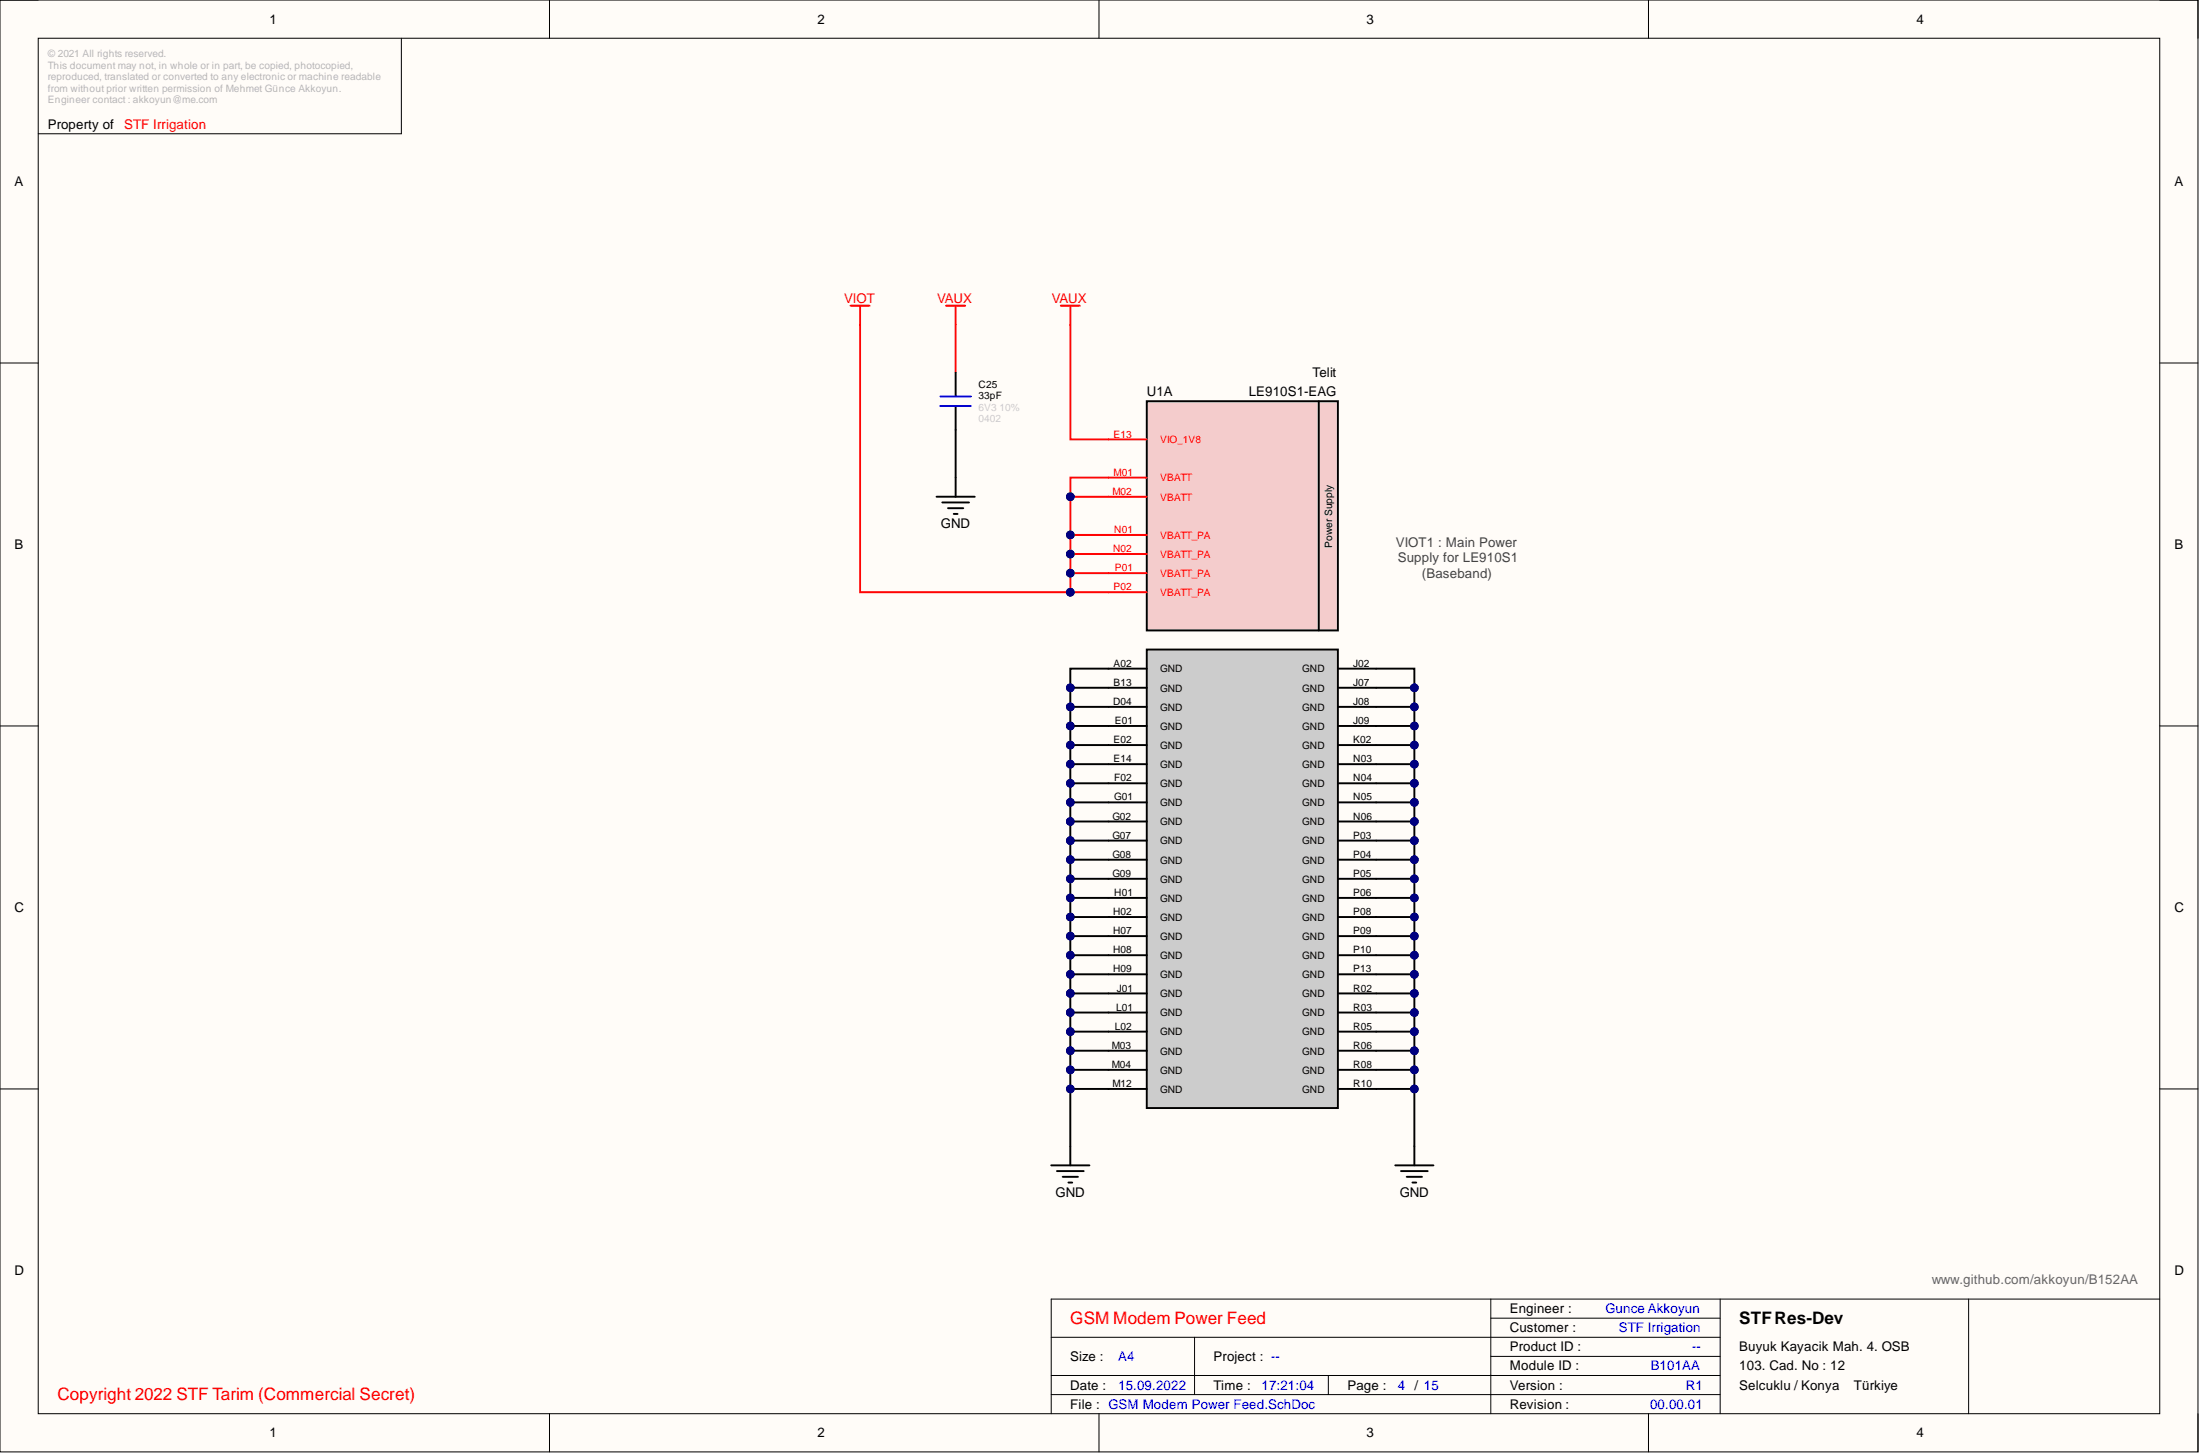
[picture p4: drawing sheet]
<svg xmlns="http://www.w3.org/2000/svg" width="292mm" height="193mm" viewBox="0 0 292 193" stroke-linecap="round" stroke-linejoin="round" font-family="sans-serif">
<path d="M0 0h291.8v192.7h-291.8z" fill-rule="evenodd" fill="#fffcf8"/>
<path d="M0 0h291.8v192.7h-291.8z" fill="none" stroke="#000" stroke-width=".13"/>
<path d="M5.1 5.1h281.7v182.5h-281.7z" fill-rule="evenodd" fill="#fffcf8"/>
<g fill="none" stroke="#000" stroke-width=".13">
<path d="M0 0h5.1M5.1 5.1h281.7v182.5h-281.7zM53.3 5.1v12.7h-48.2M73 0v5.1M145.9 0v5.1M218.9 0v5.1M286.8 0h5v5.1M0 48.2h5.1M286.8 48.2h5M0 96.3h5.1M286.8 96.3h5M0 144.5h5.1"/>
<path d="M286.8 144.5h5M139.6 177.5h88.8M158.6 177.5v7.6M197.9 174.9h30.5M197.9 172.4v15.2M228.4 172.4v15.2M261.4 172.4v15.2M286.8 172.4h-147.2v15.2M73 187.6v5.1M139.6 182.6h88.8M139.6 185.1h88.8M145.9 187.6v5.1"/>
<path d="M176.4 182.6v2.5M197.9 180h30.5M218.9 187.6v5.1M291.8 187.6v5.1"/>
</g>
<g fill="none" stroke="#000" stroke-width=".25">
<path d="M124.3 65.9h5.1M125.1 66.7h3.6M125.9 67.4h2M126.6 68.2h.5M126.9 63.4v2.5M139.6 154.7h5M140.3 155.4h3.6M141.1 156.2h2M141.9 156.9h.5M142.1 152.1v2.6M185.2 154.7h5.1M186 155.4h3.6"/>
<path d="M186.8 156.2h2M187.5 156.9h.5M187.8 152.1v2.6"/>
</g>
<path d="M112.9 40.6h2.6M114.2 40.6v2.5M125.6 40.6h2.6M126.9 40.6v2.5M140.8 40.6h2.6M142.1 40.6v2.5" fill="none" stroke="#f00" stroke-width=".25"/>
<path d="M152.3 53.2h25.3v30.5h-25.3z" fill-rule="evenodd" fill="#f4cccc"/>
<path d="M152.3 53.2h25.3v30.5h-25.3zM175.1 53.2v30.5" fill="none" stroke="#000" stroke-width=".25"/>
<path d="M147.2 63.4h5.1M147.2 65.9h5.1M147.2 71h5.1M147.2 73.5h5.1M147.2 76.1h5.1M147.2 78.6h5.1" fill="none" stroke="#f00" stroke-width=".25"/>
<path d="M152.3 86.2h25.3v60.9h-25.3z" fill-rule="evenodd" fill="#ccc"/>
<g fill="none" stroke="#000" stroke-width=".25">
<path d="M147.2 91.3h5.1M147.2 96.3h5.1M147.2 98.9h5.1M147.2 88.7h5.1M147.2 93.8h5.1M152.3 86.2h25.3v60.9h-25.3zM177.6 91.3h5.1M177.6 96.3h5.1M177.6 98.9h5.1M177.6 88.7h5.1M177.6 93.8h5.1M147.2 101.4h5.1"/>
<path d="M147.2 104h5.1M147.2 106.5h5.1M147.2 109h5.1M147.2 119.2h5.1M147.2 111.6h5.1M147.2 114.1h5.1M147.2 116.6h5.1M177.6 101.4h5.1M177.6 104h5.1M177.6 106.5h5.1M177.6 109h5.1M177.6 119.2h5.1"/>
<path d="M177.6 111.6h5.1M177.6 114.1h5.1M177.6 116.6h5.1M147.2 121.7h5.1M147.2 131.8h5.1M147.2 134.4h5.1M147.2 136.9h5.1M147.2 139.4h5.1M147.2 124.2h5.1M147.2 126.8h5.1M147.2 129.3h5.1M177.6 121.7h5.1"/>
<path d="M177.6 131.8h5.1M177.6 134.4h5.1M177.6 136.9h5.1M177.6 139.4h5.1M177.6 124.2h5.1M177.6 126.8h5.1M177.6 129.3h5.1M147.2 142h5.1M147.2 144.5h5.1M177.6 142h5.1M177.6 144.5h5.1"/>
</g>
<path d="M147.2 58.3h5.1M147.2 65.9h-5.1v5.1" fill="none" stroke="#f00" stroke-width=".25"/>
<circle cx="142.1" cy="65.9" r=".51" fill="#000080"/>
<circle cx="142.1" cy="65.9" r=".51" fill="none" stroke="#000080" stroke-width=".13"/>
<circle cx="142.1" cy="71" r=".51" fill="#000080"/>
<circle cx="142.1" cy="71" r=".51" fill="none" stroke="#000080" stroke-width=".13"/>
<path d="M147.2 63.4h-5.1v2.5" fill="none" stroke="#f00" stroke-width=".25"/>
<circle cx="142.1" cy="65.9" r=".51" fill="#000080"/>
<circle cx="142.1" cy="65.9" r=".51" fill="none" stroke="#000080" stroke-width=".13"/>
<path d="M142.1 76.1v2.5h5.1" fill="none" stroke="#f00" stroke-width=".25"/>
<circle cx="142.1" cy="78.6" r=".51" fill="#000080"/>
<circle cx="142.1" cy="78.6" r=".51" fill="none" stroke="#000080" stroke-width=".13"/>
<circle cx="142.1" cy="76.1" r=".51" fill="#000080"/>
<circle cx="142.1" cy="76.1" r=".51" fill="none" stroke="#000080" stroke-width=".13"/>
<path d="M147.2 88.7h-5.1v63.4" fill="none" stroke="#000" stroke-width=".25"/>
<circle cx="142.1" cy="91.3" r=".51" fill="#000080"/>
<circle cx="142.1" cy="91.3" r=".51" fill="none" stroke="#000080" stroke-width=".13"/>
<circle cx="142.1" cy="93.8" r=".51" fill="#000080"/>
<circle cx="142.1" cy="93.8" r=".51" fill="none" stroke="#000080" stroke-width=".13"/>
<circle cx="142.1" cy="96.3" r=".51" fill="#000080"/>
<circle cx="142.1" cy="96.3" r=".51" fill="none" stroke="#000080" stroke-width=".13"/>
<circle cx="142.1" cy="98.9" r=".51" fill="#000080"/>
<circle cx="142.1" cy="98.9" r=".51" fill="none" stroke="#000080" stroke-width=".13"/>
<circle cx="142.1" cy="101.4" r=".51" fill="#000080"/>
<circle cx="142.1" cy="101.4" r=".51" fill="none" stroke="#000080" stroke-width=".13"/>
<circle cx="142.1" cy="104" r=".51" fill="#000080"/>
<circle cx="142.1" cy="104" r=".51" fill="none" stroke="#000080" stroke-width=".13"/>
<circle cx="142.1" cy="106.5" r=".51" fill="#000080"/>
<circle cx="142.1" cy="106.5" r=".51" fill="none" stroke="#000080" stroke-width=".13"/>
<circle cx="142.1" cy="109" r=".51" fill="#000080"/>
<circle cx="142.1" cy="109" r=".51" fill="none" stroke="#000080" stroke-width=".13"/>
<circle cx="142.1" cy="111.6" r=".51" fill="#000080"/>
<circle cx="142.1" cy="111.6" r=".51" fill="none" stroke="#000080" stroke-width=".13"/>
<circle cx="142.1" cy="114.1" r=".51" fill="#000080"/>
<circle cx="142.1" cy="114.1" r=".51" fill="none" stroke="#000080" stroke-width=".13"/>
<circle cx="142.1" cy="116.6" r=".51" fill="#000080"/>
<circle cx="142.1" cy="116.6" r=".51" fill="none" stroke="#000080" stroke-width=".13"/>
<circle cx="142.1" cy="119.2" r=".51" fill="#000080"/>
<circle cx="142.1" cy="119.2" r=".51" fill="none" stroke="#000080" stroke-width=".13"/>
<circle cx="142.1" cy="121.7" r=".51" fill="#000080"/>
<circle cx="142.1" cy="121.7" r=".51" fill="none" stroke="#000080" stroke-width=".13"/>
<circle cx="142.1" cy="124.2" r=".51" fill="#000080"/>
<circle cx="142.1" cy="124.2" r=".51" fill="none" stroke="#000080" stroke-width=".13"/>
<circle cx="142.1" cy="126.8" r=".51" fill="#000080"/>
<circle cx="142.1" cy="126.8" r=".51" fill="none" stroke="#000080" stroke-width=".13"/>
<circle cx="142.1" cy="129.3" r=".51" fill="#000080"/>
<circle cx="142.1" cy="129.3" r=".51" fill="none" stroke="#000080" stroke-width=".13"/>
<circle cx="142.1" cy="131.8" r=".51" fill="#000080"/>
<circle cx="142.1" cy="131.8" r=".51" fill="none" stroke="#000080" stroke-width=".13"/>
<circle cx="142.1" cy="134.4" r=".51" fill="#000080"/>
<circle cx="142.1" cy="134.4" r=".51" fill="none" stroke="#000080" stroke-width=".13"/>
<circle cx="142.1" cy="136.9" r=".51" fill="#000080"/>
<circle cx="142.1" cy="136.9" r=".51" fill="none" stroke="#000080" stroke-width=".13"/>
<circle cx="142.1" cy="139.4" r=".51" fill="#000080"/>
<circle cx="142.1" cy="139.4" r=".51" fill="none" stroke="#000080" stroke-width=".13"/>
<circle cx="142.1" cy="142" r=".51" fill="#000080"/>
<circle cx="142.1" cy="142" r=".51" fill="none" stroke="#000080" stroke-width=".13"/>
<circle cx="142.1" cy="144.5" r=".51" fill="#000080"/>
<circle cx="142.1" cy="144.5" r=".51" fill="none" stroke="#000080" stroke-width=".13"/>
<path d="M142.1 91.3h5.1" fill="none" stroke="#000" stroke-width=".25"/>
<circle cx="142.1" cy="91.3" r=".51" fill="#000080"/>
<circle cx="142.1" cy="91.3" r=".51" fill="none" stroke="#000080" stroke-width=".13"/>
<path d="M142.1 93.8h5.1" fill="none" stroke="#000" stroke-width=".25"/>
<circle cx="142.1" cy="93.8" r=".51" fill="#000080"/>
<circle cx="142.1" cy="93.8" r=".51" fill="none" stroke="#000080" stroke-width=".13"/>
<path d="M142.1 96.3h5.1" fill="none" stroke="#000" stroke-width=".25"/>
<circle cx="142.1" cy="96.3" r=".51" fill="#000080"/>
<circle cx="142.1" cy="96.3" r=".51" fill="none" stroke="#000080" stroke-width=".13"/>
<path d="M142.1 98.9h5.1" fill="none" stroke="#000" stroke-width=".25"/>
<circle cx="142.1" cy="98.9" r=".51" fill="#000080"/>
<circle cx="142.1" cy="98.9" r=".51" fill="none" stroke="#000080" stroke-width=".13"/>
<path d="M142.1 101.4h5.1" fill="none" stroke="#000" stroke-width=".25"/>
<circle cx="142.1" cy="101.4" r=".51" fill="#000080"/>
<circle cx="142.1" cy="101.4" r=".51" fill="none" stroke="#000080" stroke-width=".13"/>
<path d="M142.1 104h5.1" fill="none" stroke="#000" stroke-width=".25"/>
<circle cx="142.1" cy="104" r=".51" fill="#000080"/>
<circle cx="142.1" cy="104" r=".51" fill="none" stroke="#000080" stroke-width=".13"/>
<path d="M142.1 106.5h5.1" fill="none" stroke="#000" stroke-width=".25"/>
<circle cx="142.1" cy="106.5" r=".51" fill="#000080"/>
<circle cx="142.1" cy="106.5" r=".51" fill="none" stroke="#000080" stroke-width=".13"/>
<path d="M142.1 109h5.1" fill="none" stroke="#000" stroke-width=".25"/>
<circle cx="142.1" cy="109" r=".51" fill="#000080"/>
<circle cx="142.1" cy="109" r=".51" fill="none" stroke="#000080" stroke-width=".13"/>
<path d="M142.1 111.6h5.1" fill="none" stroke="#000" stroke-width=".25"/>
<circle cx="142.1" cy="111.6" r=".51" fill="#000080"/>
<circle cx="142.1" cy="111.6" r=".51" fill="none" stroke="#000080" stroke-width=".13"/>
<path d="M142.1 114.1h5.1" fill="none" stroke="#000" stroke-width=".25"/>
<circle cx="142.1" cy="114.1" r=".51" fill="#000080"/>
<circle cx="142.1" cy="114.1" r=".51" fill="none" stroke="#000080" stroke-width=".13"/>
<path d="M142.1 116.6h5.1" fill="none" stroke="#000" stroke-width=".25"/>
<circle cx="142.1" cy="116.6" r=".51" fill="#000080"/>
<circle cx="142.1" cy="116.6" r=".51" fill="none" stroke="#000080" stroke-width=".13"/>
<path d="M142.1 119.2h5.1" fill="none" stroke="#000" stroke-width=".25"/>
<circle cx="142.1" cy="119.2" r=".51" fill="#000080"/>
<circle cx="142.1" cy="119.2" r=".51" fill="none" stroke="#000080" stroke-width=".13"/>
<path d="M142.1 121.7h5.1" fill="none" stroke="#000" stroke-width=".25"/>
<circle cx="142.1" cy="121.7" r=".51" fill="#000080"/>
<circle cx="142.1" cy="121.7" r=".51" fill="none" stroke="#000080" stroke-width=".13"/>
<path d="M142.1 124.2h5.1" fill="none" stroke="#000" stroke-width=".25"/>
<circle cx="142.1" cy="124.2" r=".51" fill="#000080"/>
<circle cx="142.1" cy="124.2" r=".51" fill="none" stroke="#000080" stroke-width=".13"/>
<path d="M142.1 126.8h5.1" fill="none" stroke="#000" stroke-width=".25"/>
<circle cx="142.1" cy="126.8" r=".51" fill="#000080"/>
<circle cx="142.1" cy="126.8" r=".51" fill="none" stroke="#000080" stroke-width=".13"/>
<path d="M142.1 129.3h5.1" fill="none" stroke="#000" stroke-width=".25"/>
<circle cx="142.1" cy="129.3" r=".51" fill="#000080"/>
<circle cx="142.1" cy="129.3" r=".51" fill="none" stroke="#000080" stroke-width=".13"/>
<path d="M142.1 131.8h5.1" fill="none" stroke="#000" stroke-width=".25"/>
<circle cx="142.1" cy="131.8" r=".51" fill="#000080"/>
<circle cx="142.1" cy="131.8" r=".51" fill="none" stroke="#000080" stroke-width=".13"/>
<path d="M142.1 134.4h5.1" fill="none" stroke="#000" stroke-width=".25"/>
<circle cx="142.1" cy="134.4" r=".51" fill="#000080"/>
<circle cx="142.1" cy="134.4" r=".51" fill="none" stroke="#000080" stroke-width=".13"/>
<path d="M142.1 136.9h5.1" fill="none" stroke="#000" stroke-width=".25"/>
<circle cx="142.1" cy="136.9" r=".51" fill="#000080"/>
<circle cx="142.1" cy="136.9" r=".51" fill="none" stroke="#000080" stroke-width=".13"/>
<path d="M142.1 139.4h5.1" fill="none" stroke="#000" stroke-width=".25"/>
<circle cx="142.1" cy="139.4" r=".51" fill="#000080"/>
<circle cx="142.1" cy="139.4" r=".51" fill="none" stroke="#000080" stroke-width=".13"/>
<path d="M142.1 142h5.1" fill="none" stroke="#000" stroke-width=".25"/>
<circle cx="142.1" cy="142" r=".51" fill="#000080"/>
<circle cx="142.1" cy="142" r=".51" fill="none" stroke="#000080" stroke-width=".13"/>
<path d="M142.1 144.5h5.1" fill="none" stroke="#000" stroke-width=".25"/>
<circle cx="142.1" cy="144.5" r=".51" fill="#000080"/>
<circle cx="142.1" cy="144.5" r=".51" fill="none" stroke="#000080" stroke-width=".13"/>
<path d="M182.7 88.7h5.1v63.4" fill="none" stroke="#000" stroke-width=".25"/>
<circle cx="187.8" cy="91.3" r=".51" fill="#000080"/>
<circle cx="187.8" cy="91.3" r=".51" fill="none" stroke="#000080" stroke-width=".13"/>
<circle cx="187.8" cy="93.8" r=".51" fill="#000080"/>
<circle cx="187.8" cy="93.8" r=".51" fill="none" stroke="#000080" stroke-width=".13"/>
<circle cx="187.8" cy="96.4" r=".51" fill="#000080"/>
<circle cx="187.8" cy="96.4" r=".51" fill="none" stroke="#000080" stroke-width=".13"/>
<circle cx="187.8" cy="98.9" r=".51" fill="#000080"/>
<circle cx="187.8" cy="98.9" r=".51" fill="none" stroke="#000080" stroke-width=".13"/>
<circle cx="187.8" cy="101.4" r=".51" fill="#000080"/>
<circle cx="187.8" cy="101.4" r=".51" fill="none" stroke="#000080" stroke-width=".13"/>
<circle cx="187.8" cy="104" r=".51" fill="#000080"/>
<circle cx="187.8" cy="104" r=".51" fill="none" stroke="#000080" stroke-width=".13"/>
<circle cx="187.8" cy="106.5" r=".51" fill="#000080"/>
<circle cx="187.8" cy="106.5" r=".51" fill="none" stroke="#000080" stroke-width=".13"/>
<circle cx="187.8" cy="109" r=".51" fill="#000080"/>
<circle cx="187.8" cy="109" r=".51" fill="none" stroke="#000080" stroke-width=".13"/>
<circle cx="187.8" cy="111.6" r=".51" fill="#000080"/>
<circle cx="187.8" cy="111.6" r=".51" fill="none" stroke="#000080" stroke-width=".13"/>
<circle cx="187.8" cy="114.1" r=".51" fill="#000080"/>
<circle cx="187.8" cy="114.1" r=".51" fill="none" stroke="#000080" stroke-width=".13"/>
<circle cx="187.8" cy="116.6" r=".51" fill="#000080"/>
<circle cx="187.8" cy="116.6" r=".51" fill="none" stroke="#000080" stroke-width=".13"/>
<circle cx="187.8" cy="119.2" r=".51" fill="#000080"/>
<circle cx="187.8" cy="119.2" r=".51" fill="none" stroke="#000080" stroke-width=".13"/>
<circle cx="187.8" cy="121.7" r=".51" fill="#000080"/>
<circle cx="187.8" cy="121.7" r=".51" fill="none" stroke="#000080" stroke-width=".13"/>
<circle cx="187.8" cy="124.2" r=".51" fill="#000080"/>
<circle cx="187.8" cy="124.2" r=".51" fill="none" stroke="#000080" stroke-width=".13"/>
<circle cx="187.8" cy="126.8" r=".51" fill="#000080"/>
<circle cx="187.8" cy="126.8" r=".51" fill="none" stroke="#000080" stroke-width=".13"/>
<circle cx="187.8" cy="129.3" r=".51" fill="#000080"/>
<circle cx="187.8" cy="129.3" r=".51" fill="none" stroke="#000080" stroke-width=".13"/>
<circle cx="187.8" cy="131.8" r=".51" fill="#000080"/>
<circle cx="187.8" cy="131.8" r=".51" fill="none" stroke="#000080" stroke-width=".13"/>
<circle cx="187.8" cy="134.4" r=".51" fill="#000080"/>
<circle cx="187.8" cy="134.4" r=".51" fill="none" stroke="#000080" stroke-width=".13"/>
<circle cx="187.8" cy="136.9" r=".51" fill="#000080"/>
<circle cx="187.8" cy="136.9" r=".51" fill="none" stroke="#000080" stroke-width=".13"/>
<circle cx="187.8" cy="139.5" r=".51" fill="#000080"/>
<circle cx="187.8" cy="139.5" r=".51" fill="none" stroke="#000080" stroke-width=".13"/>
<circle cx="187.8" cy="142" r=".51" fill="#000080"/>
<circle cx="187.8" cy="142" r=".51" fill="none" stroke="#000080" stroke-width=".13"/>
<circle cx="187.8" cy="144.5" r=".51" fill="#000080"/>
<circle cx="187.8" cy="144.5" r=".51" fill="none" stroke="#000080" stroke-width=".13"/>
<path d="M182.7 91.3h5.1" fill="none" stroke="#000" stroke-width=".25"/>
<circle cx="187.8" cy="91.3" r=".51" fill="#000080"/>
<circle cx="187.8" cy="91.3" r=".51" fill="none" stroke="#000080" stroke-width=".13"/>
<path d="M182.7 93.8h5.1" fill="none" stroke="#000" stroke-width=".25"/>
<circle cx="187.8" cy="93.8" r=".51" fill="#000080"/>
<circle cx="187.8" cy="93.8" r=".51" fill="none" stroke="#000080" stroke-width=".13"/>
<path d="M182.7 96.3h5.1" fill="none" stroke="#000" stroke-width=".25"/>
<circle cx="187.8" cy="96.4" r=".51" fill="#000080"/>
<circle cx="187.8" cy="96.4" r=".51" fill="none" stroke="#000080" stroke-width=".13"/>
<path d="M182.7 98.9h5.1" fill="none" stroke="#000" stroke-width=".25"/>
<circle cx="187.8" cy="98.9" r=".51" fill="#000080"/>
<circle cx="187.8" cy="98.9" r=".51" fill="none" stroke="#000080" stroke-width=".13"/>
<path d="M182.7 101.4h5.1" fill="none" stroke="#000" stroke-width=".25"/>
<circle cx="187.8" cy="101.4" r=".51" fill="#000080"/>
<circle cx="187.8" cy="101.4" r=".51" fill="none" stroke="#000080" stroke-width=".13"/>
<path d="M182.7 104h5.1" fill="none" stroke="#000" stroke-width=".25"/>
<circle cx="187.8" cy="104" r=".51" fill="#000080"/>
<circle cx="187.8" cy="104" r=".51" fill="none" stroke="#000080" stroke-width=".13"/>
<path d="M182.7 106.5h5.1" fill="none" stroke="#000" stroke-width=".25"/>
<circle cx="187.8" cy="106.5" r=".51" fill="#000080"/>
<circle cx="187.8" cy="106.5" r=".51" fill="none" stroke="#000080" stroke-width=".13"/>
<path d="M182.7 109h5.1" fill="none" stroke="#000" stroke-width=".25"/>
<circle cx="187.8" cy="109" r=".51" fill="#000080"/>
<circle cx="187.8" cy="109" r=".51" fill="none" stroke="#000080" stroke-width=".13"/>
<path d="M182.7 111.6h5.1" fill="none" stroke="#000" stroke-width=".25"/>
<circle cx="187.8" cy="111.6" r=".51" fill="#000080"/>
<circle cx="187.8" cy="111.6" r=".51" fill="none" stroke="#000080" stroke-width=".13"/>
<path d="M182.7 114.1h5.1" fill="none" stroke="#000" stroke-width=".25"/>
<circle cx="187.8" cy="114.1" r=".51" fill="#000080"/>
<circle cx="187.8" cy="114.1" r=".51" fill="none" stroke="#000080" stroke-width=".13"/>
<path d="M182.7 116.6h5.1" fill="none" stroke="#000" stroke-width=".25"/>
<circle cx="187.8" cy="116.6" r=".51" fill="#000080"/>
<circle cx="187.8" cy="116.6" r=".51" fill="none" stroke="#000080" stroke-width=".13"/>
<path d="M182.7 119.2h5.1" fill="none" stroke="#000" stroke-width=".25"/>
<circle cx="187.8" cy="119.2" r=".51" fill="#000080"/>
<circle cx="187.8" cy="119.2" r=".51" fill="none" stroke="#000080" stroke-width=".13"/>
<path d="M182.7 121.7h5.1" fill="none" stroke="#000" stroke-width=".25"/>
<circle cx="187.8" cy="121.7" r=".51" fill="#000080"/>
<circle cx="187.8" cy="121.7" r=".51" fill="none" stroke="#000080" stroke-width=".13"/>
<path d="M182.7 124.2h5.1" fill="none" stroke="#000" stroke-width=".25"/>
<circle cx="187.8" cy="124.2" r=".51" fill="#000080"/>
<circle cx="187.8" cy="124.2" r=".51" fill="none" stroke="#000080" stroke-width=".13"/>
<path d="M182.7 126.8h5.1" fill="none" stroke="#000" stroke-width=".25"/>
<circle cx="187.8" cy="126.8" r=".51" fill="#000080"/>
<circle cx="187.8" cy="126.8" r=".51" fill="none" stroke="#000080" stroke-width=".13"/>
<path d="M182.7 129.3h5.1" fill="none" stroke="#000" stroke-width=".25"/>
<circle cx="187.8" cy="129.3" r=".51" fill="#000080"/>
<circle cx="187.8" cy="129.3" r=".51" fill="none" stroke="#000080" stroke-width=".13"/>
<path d="M182.7 131.8h5.1" fill="none" stroke="#000" stroke-width=".25"/>
<circle cx="187.8" cy="131.8" r=".51" fill="#000080"/>
<circle cx="187.8" cy="131.8" r=".51" fill="none" stroke="#000080" stroke-width=".13"/>
<path d="M182.7 134.4h5.1" fill="none" stroke="#000" stroke-width=".25"/>
<circle cx="187.8" cy="134.4" r=".51" fill="#000080"/>
<circle cx="187.8" cy="134.4" r=".51" fill="none" stroke="#000080" stroke-width=".13"/>
<path d="M182.7 136.9h5.1" fill="none" stroke="#000" stroke-width=".25"/>
<circle cx="187.8" cy="136.9" r=".51" fill="#000080"/>
<circle cx="187.8" cy="136.9" r=".51" fill="none" stroke="#000080" stroke-width=".13"/>
<path d="M182.7 139.4h5.1" fill="none" stroke="#000" stroke-width=".25"/>
<circle cx="187.8" cy="139.5" r=".51" fill="#000080"/>
<circle cx="187.8" cy="139.5" r=".51" fill="none" stroke="#000080" stroke-width=".13"/>
<path d="M182.7 142h5.1" fill="none" stroke="#000" stroke-width=".25"/>
<circle cx="187.8" cy="142" r=".51" fill="#000080"/>
<circle cx="187.8" cy="142" r=".51" fill="none" stroke="#000080" stroke-width=".13"/>
<path d="M182.7 144.5h5.1" fill="none" stroke="#000" stroke-width=".25"/>
<circle cx="187.8" cy="144.5" r=".51" fill="#000080"/>
<circle cx="187.8" cy="144.5" r=".51" fill="none" stroke="#000080" stroke-width=".13"/>
<path d="M114.2 43.1v35.5h27.9M126.9 43.1v6.3M142.1 43.1v15.2h5.1" fill="none" stroke="#f00" stroke-width=".25"/>
<path d="M126.9 57.1v6.3" fill="none" stroke="#000" stroke-width=".25"/>
<circle cx="142.1" cy="78.6" r=".51" fill="#000080"/>
<circle cx="142.1" cy="78.6" r=".51" fill="none" stroke="#000080" stroke-width=".13"/>
<path d="M147.2 71h-5.1v5.1h5.1" fill="none" stroke="#f00" stroke-width=".25"/>
<circle cx="142.1" cy="76.1" r=".51" fill="#000080"/>
<circle cx="142.1" cy="76.1" r=".51" fill="none" stroke="#000080" stroke-width=".13"/>
<circle cx="142.1" cy="73.5" r=".51" fill="#000080"/>
<circle cx="142.1" cy="73.5" r=".51" fill="none" stroke="#000080" stroke-width=".13"/>
<circle cx="142.1" cy="71" r=".51" fill="#000080"/>
<circle cx="142.1" cy="71" r=".51" fill="none" stroke="#000080" stroke-width=".13"/>
<path d="M142.1 73.5h5.1" fill="none" stroke="#f00" stroke-width=".25"/>
<circle cx="142.1" cy="73.5" r=".51" fill="#000080"/>
<circle cx="142.1" cy="73.5" r=".51" fill="none" stroke="#000080" stroke-width=".13"/>
<path d="M126.9 49.4v3.1M126.9 54v3.1" fill="none" stroke="#000" stroke-width=".25"/>
<path d="M124.9 52.6h4M124.9 53.9h4" fill="none" stroke="#00f" stroke-width=".25"/>
<g font-size="2.3" fill="#f00">
<text x="142.1" y="175.7">GSM Modem Power Feed</text>
<text x="7.6" y="185.8">Copyright 2022 STF Tarim (Commercial Secret)</text>
</g>
<text font-size="2.3" x="230.9" y="175.7">STFRes-Dev</text>
<g font-size="1.8">
<text x="35.8" y="3.1">1</text>
<text x="108.5" y="3.1">2</text>
<text x="181.4" y="3.1">3</text>
<text x="254.4" y="3.1">4</text>
<text x="6.3" y="17.1">Property of</text>
<text x="1.9" y="24.7">A</text>
<text x="288.7" y="24.7">A</text>
<text x="152.3" y="52.6">U1A</text>
<text x="165.8" y="52.6">LE910S1-EAG</text>
<text x="174.3" y="50">Telit</text>
<text x="124.9" y="70.1">GND</text>
<text x="1.9" y="72.9">B</text>
<text x="288.7" y="72.9">B</text>
<text x="1.9" y="121">C</text>
<text x="288.7" y="121">C</text>
<text x="140.2" y="158.8">GND</text>
<text x="185.8" y="158.8">GND</text>
<text x="1.9" y="169.2">D</text>
<text x="288.7" y="169.2">D</text>
<text x="200.5" y="174.3">Engineer :</text>
<text x="200.5" y="176.8">Customer :</text>
<text x="200.5" y="179.3">Product ID :</text>
<text x="230.9" y="179.3">Buyuk Kayacik Mah. 4. OSB</text>
<text x="142.1" y="184.4">Date :</text>
<text x="142.1" y="180.6">Size :</text>
<text x="161.1" y="184.4">Time :</text>
<text x="161.1" y="180.6">Project : --</text>
<text x="178.9" y="184.4">Page :</text>
<text x="200.5" y="181.9">Module ID :</text>
<text x="200.5" y="184.4">Version :</text>
<text x="230.9" y="181.9">103. Cad. No : 12</text>
<text x="230.9" y="184.4">Selcuklu / Konya</text>
<text x="246.2" y="184.4">Türkiye</text>
<text x="35.8" y="190.7">1</text>
<text x="108.5" y="190.7">2</text>
<text x="142.1" y="186.9">File : GSM Modem Power Feed.SchDoc</text>
<text x="181.4" y="190.7">3</text>
<text x="200.5" y="186.9">Revision :</text>
<text x="254.4" y="190.7">4</text>
</g>
<g font-size="1.8" fill="#f00">
<text x="16.5" y="17.1">STF Irrigation</text>
<text x="112.1" y="40.1">VIOT</text>
<text x="124.4" y="40.1">VAUX</text>
<text x="139.7" y="40.1">VAUX</text>
</g>
<g font-size="1.8" fill="#434343">
<text x="185.3" y="72.6">VIOT1 : Main Power</text>
<text x="185.6" y="74.6">Supply for LE910S1</text>
<text x="188.8" y="76.7">(Baseband)</text>
</g>
<text font-size="1.8" fill="#666" x="256.5" y="170.5">www.github.com/akkoyun/B152AA</text>
<g font-size="1.8" fill="#00f">
<text x="213.2" y="174.3">Gunce Akkoyun</text>
<text x="214.9" y="176.8">STF Irrigation</text>
<text x="224.7" y="179.3">--</text>
<text x="148.5" y="184.4">15.09.2022</text>
<text x="148.5" y="180.6">A4</text>
<text x="167.5" y="184.4">17:21:04</text>
<text x="185.6" y="184.4">4 / 15</text>
<text x="219.2" y="181.9">B101AA</text>
<text x="223.8" y="184.4">R1</text>
<text x="219.1" y="186.9">00.00.01</text>
</g>
<g font-size="1.4" fill="#b7b7b7">
<text x="6.3" y="7.6">© 2021 All rights reserved.</text>
<text x="6.3" y="9.1">This document may not, in whole or in part, be copied, photocopied,</text>
<text x="6.3" y="10.7">reproduced, translated or converted to any electronic or machine readable</text>
<text x="6.3" y="12.2">from without prior written permission of Mehmet Günce Akkoyun.</text>
<text x="6.3" y="13.7">Engineer contact : akkoyun@me.com</text>
</g>
<g font-size="1.4">
<text x="129.9" y="53">33pF</text>
<text x="129.9" y="51.5">C25</text>
<text x="147.9" y="88.5">A02</text>
<text x="154" y="89.2">GND</text>
<text x="172.9" y="89.2">GND</text>
<text x="179.7" y="88.5">J02</text>
<text x="147.8" y="93.6">D04</text>
<text x="147.9" y="91">B13</text>
<text x="154" y="91.8">GND</text>
<text x="154" y="94.3">GND</text>
<text x="172.9" y="91.8">GND</text>
<text x="172.9" y="94.3">GND</text>
<text x="179.7" y="91">J07</text>
<text x="179.7" y="93.6">J08</text>
<text x="147.9" y="98.6">E02</text>
<text x="147.9" y="101.2">E14</text>
<text x="148" y="96.1">E01</text>
<text x="154" y="96.9">GND</text>
<text x="154" y="99.4">GND</text>
<text x="154" y="101.9">GND</text>
<text x="172.9" y="99.4">GND</text>
<text x="172.9" y="101.9">GND</text>
<text x="172.9" y="96.9">GND</text>
<text x="179.7" y="98.6">K02</text>
<text x="179.7" y="101.2">N03</text>
<text x="179.7" y="96.1">J09</text>
<text x="147.9" y="103.7">F02</text>
<text x="147.9" y="106.2">G01</text>
<text x="154" y="104.5">GND</text>
<text x="154" y="107">GND</text>
<text x="172.9" y="104.5">GND</text>
<text x="172.9" y="107">GND</text>
<text x="179.7" y="103.7">N04</text>
<text x="179.7" y="106.2">N05</text>
<text x="147.7" y="108.8">G02</text>
<text x="147.7" y="111.3">G07</text>
<text x="147.7" y="113.8">G08</text>
<text x="154" y="109.5">GND</text>
<text x="154" y="112.1">GND</text>
<text x="172.9" y="109.5">GND</text>
<text x="172.9" y="112.1">GND</text>
<text x="179.7" y="108.8">N06</text>
<text x="179.7" y="111.3">P03</text>
<text x="179.7" y="113.8">P04</text>
<text x="147.7" y="116.4">G09</text>
<text x="147.9" y="118.9">H01</text>
<text x="154" y="119.7">GND</text>
<text x="154" y="114.6">GND</text>
<text x="154" y="117.1">GND</text>
<text x="172.9" y="114.6">GND</text>
<text x="172.9" y="117.1">GND</text>
<text x="172.9" y="119.7">GND</text>
<text x="179.7" y="116.4">P05</text>
<text x="179.7" y="118.9">P06</text>
<text x="147.8" y="121.4">H02</text>
<text x="147.8" y="124">H07</text>
<text x="154" y="122.2">GND</text>
<text x="154" y="124.7">GND</text>
<text x="172.9" y="122.2">GND</text>
<text x="172.9" y="124.7">GND</text>
<text x="179.7" y="121.4">P08</text>
<text x="179.7" y="124">P09</text>
<text x="147.8" y="126.5">H08</text>
<text x="147.8" y="129.1">H09</text>
<text x="148.3" y="131.6">J01</text>
<text x="154" y="127.3">GND</text>
<text x="154" y="129.8">GND</text>
<text x="172.9" y="127.3">GND</text>
<text x="172.9" y="129.8">GND</text>
<text x="179.7" y="126.5">P10</text>
<text x="179.7" y="129.1">P13</text>
<text x="179.7" y="131.6">R02</text>
<text x="148" y="136.7">L02</text>
<text x="148.2" y="134.1">L01</text>
<text x="154" y="132.4">GND</text>
<text x="154" y="134.9">GND</text>
<text x="154" y="137.4">GND</text>
<text x="172.9" y="132.4">GND</text>
<text x="172.9" y="134.9">GND</text>
<text x="172.9" y="137.4">GND</text>
<text x="179.7" y="134.1">R03</text>
<text x="179.7" y="136.7">R05</text>
<text x="147.6" y="139.2">M03</text>
<text x="147.6" y="141.7">M04</text>
<text x="154" y="140">GND</text>
<text x="154" y="142.5">GND</text>
<text x="172.9" y="140">GND</text>
<text x="172.9" y="142.5">GND</text>
<text x="179.7" y="139.2">R06</text>
<text x="179.7" y="141.7">R08</text>
<text x="147.7" y="144.3">M12</text>
<text x="154" y="145">GND</text>
<text x="172.9" y="145">GND</text>
<text x="179.7" y="144.3">R10</text>
</g>
<g font-size="1.4" fill="#ccc">
<text x="129.9" y="56">0402</text>
<text x="129.9" y="54.5">6V3</text>
<text x="132.7" y="54.5">10%</text>
</g>
<g font-size="1.4" fill="#f00">
<text x="147.9" y="58.1">E13</text>
<text x="154" y="58.8">VIO_1V8</text>
<text x="147.7" y="65.7">M02</text>
<text x="147.9" y="63.1">M01</text>
<text x="154" y="63.9">VBATT</text>
<text x="147.9" y="70.7">N01</text>
<text x="154" y="66.4">VBATT</text>
<text x="154" y="71.5">VBATT_PA</text>
<text x="147.8" y="73.3">N02</text>
<text x="148" y="75.8">P01</text>
<text x="154" y="74">VBATT_PA</text>
<text x="154" y="76.6">VBATT_PA</text>
<text x="147.9" y="78.3">P02</text>
<text x="154" y="79.1">VBATT_PA</text>
</g>
<text font-size="1.3" x="176.9" y="72.7" transform="rotate(-90 176.9 72.7)">Power Supply</text>
</svg>
